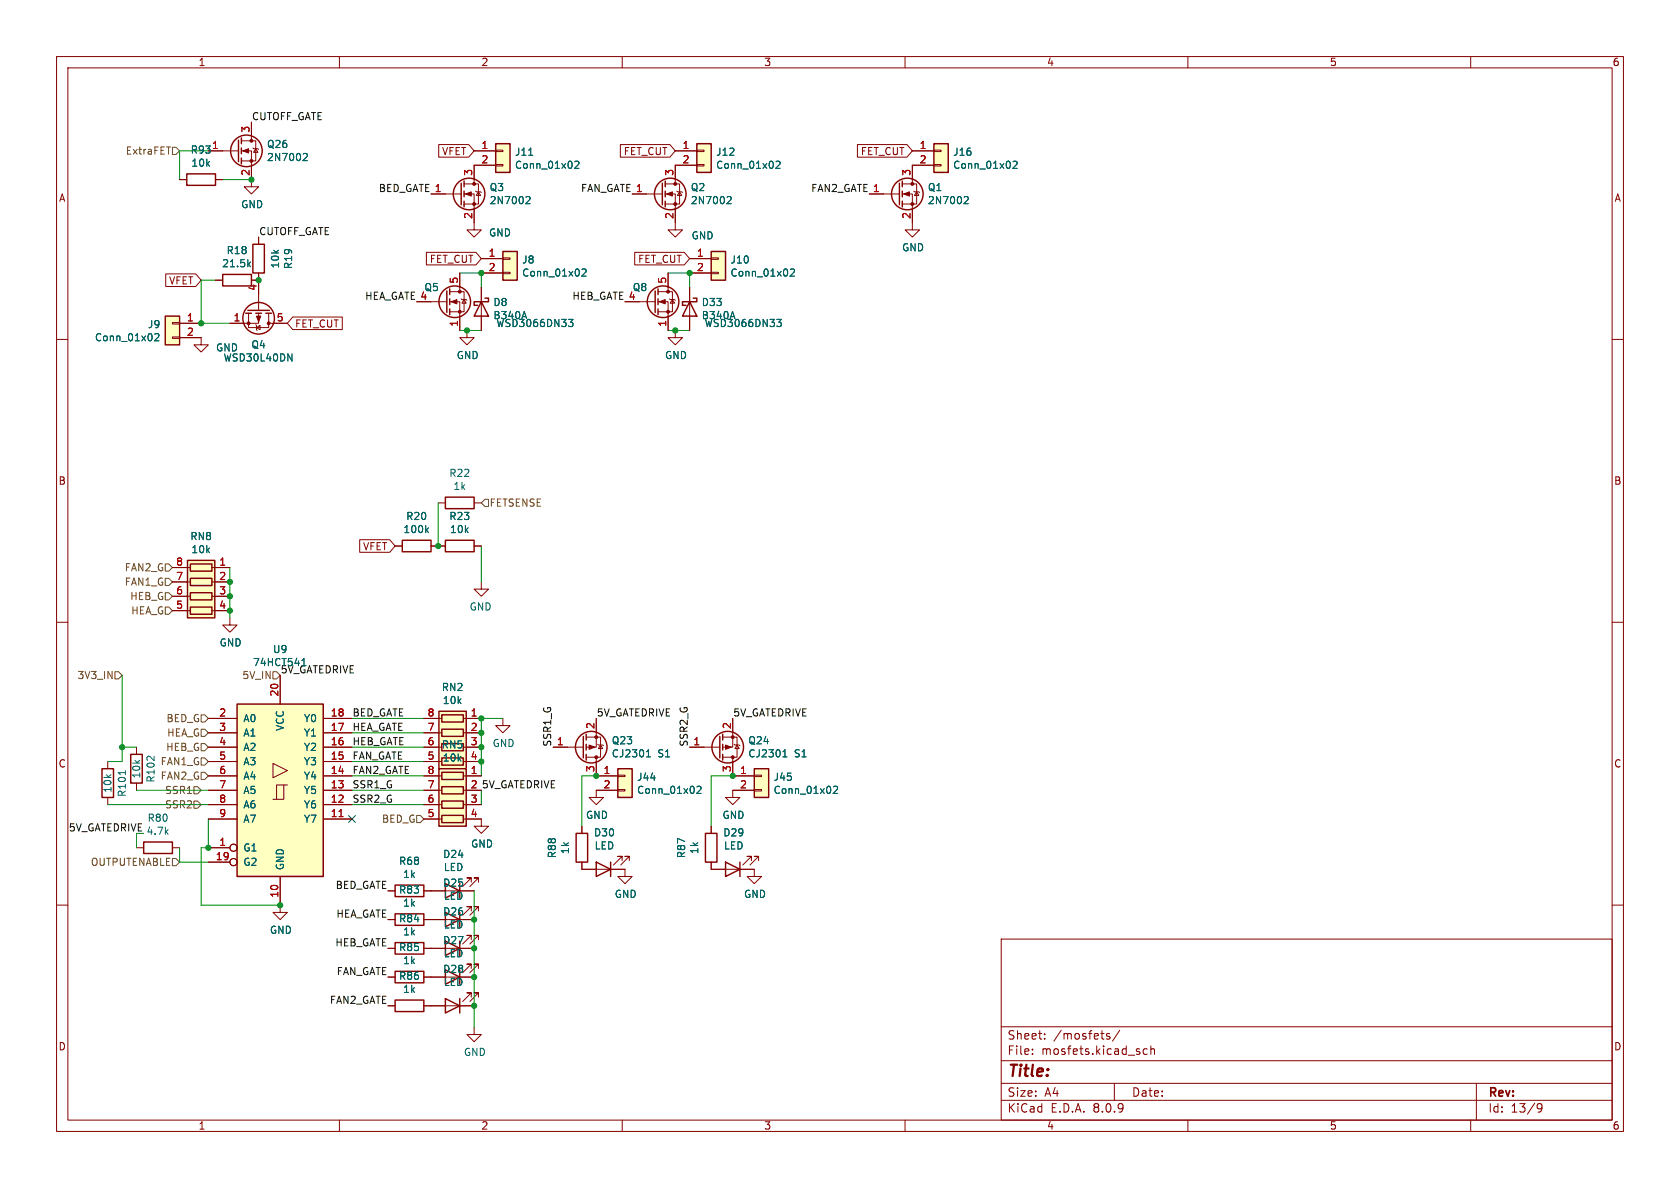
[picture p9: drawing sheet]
<svg xmlns="http://www.w3.org/2000/svg" width="297mm" height="210mm" viewBox="0 0 297 210" stroke-linecap="round" stroke-linejoin="round" font-family="sans-serif">
<g fill="none" stroke="#840000" stroke-width=".18">
<path d="M10 10h277v190h-277zM12 12h273v186h-273zM60 10v2M110 10v2M160 10v2M210 10v2M260 10v2M10 60h2M285 60h2M10 110h2M285 110h2M10 160h2"/>
<path d="M177 166h108v32h-108zM285 160h2M60 198v2M110 198v2M160 198v2M177 194.5h108M177 191.5h108M177 187.5h108M177 181.5h108M182.5 186.3v.1M182.5 185.5v.1M184.7 183.6v.1"/>
<path d="M184.7 182.8v.1M196.2 182.8l-.4-.1-.2 .2 .1 .2 .5 .2v.3h-.6M197 191.5v3M198 182.1l-1.3 2M202.8 185.5l-.4-.1-.3 .3v.4l.1 .2h.6M203.5 185.5l.2-.1 .3 .1 .1 .9M203.5 184.9v1.5M210 198v2M260 198v2M261 191.5v6.5M271.7 195.4l.3-.3 .5 .1a.99 .99 0 0 1-.3 1.4h-.3M271.7 195.7l.3 .3h.3l.3-.3"/>
</g>
<path d="M125.7 44.5h2.6v5h-2.6z" fill="#ffffc2"/>
<path d="M121.9 45.7h3.8M121.9 48.3h3.8M125.7 48.1h1.3v.3h-1.3zM125.7 45.6h1.3v.2h-1.3z" fill="none" stroke="#840000" stroke-width=".18"/>
<path d="M125.7 44.5h2.6v5h-2.6z" fill="none" stroke="#840000" stroke-width=".25"/>
<path d="M139.7 47.7l.5-.2 .3 .4-.8 .9h.8" fill="none" stroke="#006464" stroke-width=".18"/>
<path d="M109.2 135.9h2.6v5.1h-2.6z" fill="#ffffc2"/>
<g fill="none" stroke="#840000" stroke-width=".18">
<path d="M97.8 132.1h5.3M103.6 130.3h2.6v3.6h-2.6M105.4 127v5.1h-1.8M105.4 133.9v3.3h3.8M105.4 139.7h3.8M105.7 131.6l.1 .1h.8l.1 .1M106.2 131.7l.4 .6h-.8zM109.2 139.6h1.3v.2h-1.3zM109.2 137h1.3v.3h-1.3zM85.1 144.8v1.3h1.3l-1.3 1.2-1.3-1.2h1.3M102.9 153.7h7.6v1.2h1.3l-1.3 1.3-1.3-1.3h1.3M110 152.1v-.7h-.8h.8l-1.5 1.5"/>
<path d="M111.3 152.1v-.7h-.8h.8l-1.6 1.5"/>
</g>
<g fill="none" stroke="#840000" stroke-width=".25">
<path d="M103.1 130.2v3.8M103.6 129.8v1M103.6 131.6v1M103.6 133.4v1M109.2 135.9h2.6v5.1h-2.6zM105.4 152.4l2.5 1.3-2.5 1.2zM107.9 152.4v2.5"/>
<circle cx="104.5" cy="132.1" r="2.79"/>
</g>
<path d="M114.3 133.8h.7M114.4 132.8l.2-.3v1.3M123.2 139.1l.5-.1 .2 .3-.7 1h.7" fill="none" stroke="#006464" stroke-width=".18"/>
<g fill="#840000" stroke="#840000" stroke-width=".18">
<path d="M104.1 131.7l1.1 .4-1.1 .4z"/>
<circle cx="105.4" cy="130.3" r=".25"/>
<circle cx="105.4" cy="133.9" r=".25"/>
</g>
<path d="M88.9 44.5h2.5v5h-2.5z" fill="#ffffc2"/>
<path d="M85.1 45.7h3.8M85.1 48.3h3.8M88.9 48.1h1.3v.3h-1.3zM88.9 45.6h1.3v.2h-1.3z" fill="none" stroke="#840000" stroke-width=".18"/>
<path d="M88.9 44.5h2.5v5h-2.5z" fill="none" stroke="#840000" stroke-width=".25"/>
<path d="M102.9 47.7l.5-.2 .2 .4-.8 .9h.8" fill="none" stroke="#006464" stroke-width=".18"/>
<path d="M87.6 25.4h2.6v5.1h-2.6z" fill="#ffffc2"/>
<path d="M83.8 26.7h3.8M83.8 29.2h3.8M87.6 29.1h1.3v.2h-1.3zM87.6 26.5h1.3v.3h-1.3zM69.8 96.5h1.3M76.2 96.5h2.5M77.5 88.9h1.2M83.8 88.9h1.3M83.8 96.5h1.3M85.1 102.9v1.2h-1.3l1.3 1.3 1.3-1.3h-1.3M105.4 139.7v1.3h1.3l-1.3 1.2-1.3-1.2h1.3" fill="none" stroke="#840000" stroke-width=".18"/>
<path d="M87.6 25.4h2.6v5.1h-2.6zM71.1 95.5h5.1v2h-5.1zM78.7 87.9h5.1v2h-5.1zM78.7 95.5h5.1v2h-5.1z" fill="none" stroke="#840000" stroke-width=".25"/>
<path d="M93.5 27.5h.7M101.6 28.6l.5-.1 .3 .4-.8 .9h.8M75.4 93.7l.3 .5M75.7 93.3l-.4 .5" fill="none" stroke="#006464" stroke-width=".18"/>
<path d="M123.2 25.4h2.5v5.1h-2.5z" fill="#ffffc2"/>
<path d="M119.4 26.7h3.8M119.4 29.2h3.8M123.2 29.1h1.3v.2h-1.3zM123.2 26.5h1.3v.3h-1.3zM153.7 34.3h5.3M159.5 34.3h1.8v6.3h1.3l-1.3 1.3-1.3-1.3h1.3M159.5 32.5h2.6v3.6h-2.6M161.3 29.2v3.3M161.5 33.8l.2 .1h.7l.2 .1M162.1 33.9l.3 .6h-.7z" fill="none" stroke="#840000" stroke-width=".18"/>
<g fill="none" stroke="#840000" stroke-width=".25">
<path d="M123.2 25.4h2.5v5.1h-2.5zM159 32.4v3.8M159.5 32v1M159.5 33.8v1M159.5 35.6v1"/>
<circle cx="160.4" cy="34.3" r="2.79"/>
</g>
<path d="M137.2 28.6l.5-.1 .2 .4-.8 .9h.8M170.6 34.7l.5 .1 .1 .3-.8 .9h.8" fill="none" stroke="#006464" stroke-width=".18"/>
<g fill="#840000" stroke="#840000" stroke-width=".18">
<path d="M159.8 34.3l1-.4v.8z"/>
<circle cx="161.3" cy="36.1" r=".25"/>
<circle cx="161.3" cy="32.5" r=".25"/>
</g>
<path d="M165.1 25.4h2.5v5.1h-2.5z" fill="#ffffc2"/>
<g fill="none" stroke="#840000" stroke-width=".18">
<path d="M76.2 34.3h5.3M82 34.3h1.8v6.3h1.3l-1.3 1.3-1.3-1.3h1.3M82 32.5h2.6v3.6h-2.6M83.8 29.2v3.3M84.1 33.8l.1 .1h.8l.1 .1M84.6 33.9l.4 .6h-.8zM111.8 34.3h5.3M117.6 34.3h1.8v6.3h1.2l-1.2 1.3-1.3-1.3h1.3M117.6 32.5h2.5v3.6h-2.5M119.4 29.2v3.3M119.6 33.8l.2 .1h.7l.1 .1M120.1 33.9l.4 .6h-.7z"/>
<path d="M161.3 26.7h3.8M161.3 29.2h3.8M165.1 29.1h1.3v.2h-1.3zM165.1 26.5h1.3v.3h-1.3zM110.5 53.3h5.3M116.3 53.3h1.8v5.1M116.3 51.6h2.6v3.5h-2.6M118.1 48.3v3.3M118.4 52.8l.1 .2h.8l.1 .1M118.9 53l.4 .6h-.8zM119.4 58.4v1.3h1.2l-1.2 1.3-1.3-1.3h1.3M121.9 50.8v7.6"/>
</g>
<g fill="none" stroke="#840000" stroke-width=".25">
<path d="M81.5 32.4v3.8M82 32v1M82 33.8v1M82 35.6v1M117.1 32.4v3.8M117.6 32v1M117.6 33.8v1M117.6 35.6v1M165.1 25.4h2.5v5.1h-2.5zM115.8 51.4v3.8M116.3 51.1v1M116.3 52.8v1"/>
<path d="M116.3 54.6v1M121.9 53.3l1.3 2.6h-2.6zM122.6 52.7h.6v.6h-2.6v.7h.7"/>
<circle cx="82.9" cy="34.3" r="2.79"/>
<circle cx="118.5" cy="34.3" r="2.79"/>
<circle cx="117.2" cy="53.3" r="2.79"/>
</g>
<path d="M93.2 34.7l.4 .1 .1 .3-.8 .9h.8M128.7 34.7l.4 .1 .2 .3-.8 .9h.8M179.1 28.6l.5-.1 .2 .4-.8 .9h.8M129.5 55.1l.4 1.2M137.3 56.5h.8l-.4 .4 .4 .2v.4l-.2 .2h-.4" fill="none" stroke="#006464" stroke-width=".18"/>
<g fill="#840000" stroke="#840000" stroke-width=".18">
<path d="M82.3 34.3l1-.4v.8z"/>
<path d="M116.6 53.3l1-.3v.7z"/>
<path d="M117.9 34.3l1-.4v.8z"/>
<circle cx="83.8" cy="36.1" r=".25"/>
<circle cx="83.8" cy="32.5" r=".25"/>
<circle cx="118.1" cy="55.1" r=".25"/>
<circle cx="118.1" cy="51.6" r=".25"/>
<circle cx="119.4" cy="36.1" r=".25"/>
<circle cx="119.4" cy="32.5" r=".25"/>
</g>
<path d="M41.9 124.5h15.2v30.4h-15.2z" fill="#ffffc2"/>
<g fill="none" stroke="#840000" stroke-width=".18">
<path d="M31.7 31.8h1.3M38.1 31.8h1.3M49.5 119.4v5.1M36.8 139.7h5.1M36.8 137.2h5.1M36.8 134.6h5.1M36.8 132.1h5.1M36.8 129.5h5.1M36.8 127h5.1M48.3 135l2.5 1.2-2.5 1.3zM50.2 138.8h-1.3v2.5M50.8 138.8h-.6v2.5h-1.9"/>
<path d="M57.1 139.7h5.1M57.1 137.2h5.1M57.1 134.6h5.1M57.1 132.1h5.1M57.1 129.5h5.1M57.1 127h5.1M36.8 149.9h3.8M36.8 144.8h5.1M36.8 142.2h5.1M36.8 152.4h3.8M49.5 154.9v5.1M57.1 144.8h5.1"/>
<path d="M57.1 142.2h5.1"/>
<circle cx="41.3" cy="149.9" r=".63"/>
<circle cx="41.3" cy="152.4" r=".63"/>
</g>
<path d="M33 30.7h5.1v2.1h-5.1zM41.9 124.5h15.2v30.4h-15.2z" fill="none" stroke="#840000" stroke-width=".25"/>
<path d="M59.9 144.4h.8" fill="none" stroke="#a90000" stroke-width=".18"/>
<path d="M53.4 116.8l.3-.4v1.3" fill="none" stroke="#006464" stroke-width=".18"/>
<path d="M33.1 99.1h4.9v10.1h-4.9z" fill="#ffffc2"/>
<g fill="none" stroke="#840000" stroke-width=".25">
<path d="M42.2 24.8v3.8M42.7 24.4v1M42.7 26.2v1M42.7 27.9v1.1M33.1 99.1h4.9v10.1h-4.9zM33.7 99.7h3.8v1.3h-3.8zM33.7 102.2h3.8v1.3h-3.8zM33.7 104.8h3.8v1.2h-3.8zM33.7 107.3h3.8v1.3h-3.8z"/>
<circle cx="43.6" cy="26.7" r="2.79"/>
</g>
<g fill="none" stroke="#840000" stroke-width=".18">
<path d="M36.8 26.7h5.4M42.7 26.7h1.7v6.3h1.3l-1.3 1.3-1.2-1.3h1.2M42.7 24.9h2.5v3.5h-2.5M44.4 21.6v3.3M44.7 26.2l.1 .1h.8l.1 .1M45.2 26.3l.4 .6h-.8zM30.5 100.3h3.2M30.5 102.9h3.2M30.5 105.4h3.2M30.5 108h3.2M37.5 100.3h3.1M37.5 102.9h3.1"/>
<path d="M37.5 105.4h3.1M37.5 108h3.1"/>
</g>
<g fill="#840000" stroke="#840000" stroke-width=".18">
<path d="M42.9 26.7l1-.4v.8z"/>
<circle cx="44.4" cy="28.4" r=".25"/>
<circle cx="44.4" cy="24.9" r=".25"/>
</g>
<path d="M53.8 27.1l.4 .1 .1 .3-.7 .9h.7" fill="none" stroke="#006464" stroke-width=".18"/>
<path d="M29.2 55.9h2.5v5.1h-2.5z" fill="#ffffc2"/>
<g fill="none" stroke="#840000" stroke-width=".18">
<path d="M30.5 59.6h1.2v.2h-1.2zM30.5 57h1.2v.3h-1.2zM31.7 59.7h3.9v1.3h1.2l-1.2 1.2-1.3-1.2h1.3M31.7 57.2h3.9M38.1 49.5h1.3M43.9 55.4v2.5h3.6v-2.5M44.4 49.5h1.3M45.2 57.4l.1 .1v.8l.2 .1M45.3 57.9l.7-.4v.8zM45.7 55.4v1.8h-5.1M45.7 41.9v1.3M45.7 48.3v6.6"/>
<path d="M47.5 57.2h3.3M40.6 109.2v1.3h1.3l-1.3 1.3-1.2-1.3h1.2M19 134.6v1.3M24.1 132.1v1.3M24.1 138.4v1.3M88.9 127v1.3h1.3l-1.3 1.2-1.3-1.2h1.3M129.5 139.7v1.3h1.3l-1.3 1.2-1.2-1.2h1.2M19 141v1.2M24.1 149.9h1.3M30.5 149.9h1.2M102.9 146.1v1.2M102.9 152.4v1.3"/>
<path d="M125.7 152.4v1.3h7.6v1.2h1.3l-1.3 1.3-1.2-1.3h1.2M125.7 146.1v1.2M132.8 152.1v-.7h-.7h.7l-1.5 1.5M134.1 152.1v-.7h-.8h.8l-1.5 1.5"/>
</g>
<g fill="none" stroke="#840000" stroke-width=".25">
<path d="M29.2 55.9h2.5v5.1h-2.5zM39.4 48.5h5v2h-5zM43.4 55.4h1M43.8 54.9h3.8M44.7 43.2h2v5.1h-2zM45.2 55.4h1M47 55.4h1M18 135.9h2.1v5.1h-2.1zM23.1 133.4h2v5h-2zM25.4 148.8h5.1v2.1h-5.1zM101.9 147.3h2v5.1h-2zM124.7 147.3h2v5.1h-2z"/>
<path d="M128.3 152.4l2.5 1.3-2.5 1.2zM130.8 152.4v2.5"/>
<circle cx="45.7" cy="56.3" r="2.79"/>
</g>
<path d="M27.4 59.1l.5-.1 .2 .3-.8 .9h.8M43.9 46.7l.4 .5M44.3 46.3l-.5 .5M50.9 62.6l.7 1.2v-1.2M22.2 136.2v.7" fill="none" stroke="#006464" stroke-width=".18"/>
<g fill="#840000" stroke="#840000" stroke-width=".18">
<path d="M45.3 55.9h.8l-.4 1z"/>
<circle cx="43.9" cy="57.1" r=".25"/>
<circle cx="47.5" cy="57.1" r=".25"/>
</g>
<path d="M133.3 135.9h2.6v5.1h-2.6z" fill="#ffffc2"/>
<g fill="none" stroke="#840000" stroke-width=".18">
<path d="M73.7 53.3h5.3M79.5 53.3h1.8v5.1M79.5 51.6h2.5v3.5h-2.5M81.3 48.3v3.3M81.5 52.8l.2 .2h.7l.1 .1M82 53l.4 .6h-.7zM121.9 132.1h5.4M127.8 130.3h2.5v3.6h-2.5M129.5 127v5.1h-1.7M129.5 133.9v3.3h3.8M129.5 139.7h3.8M129.8 131.6l.1 .1h.8l.1 .1"/>
<path d="M130.3 131.7l.4 .6h-.8zM133.3 139.6h1.3v.2h-1.3zM133.3 137h1.3v.3h-1.3zM68.6 157.5h1.2M74.9 157.5h3.8M81.3 157.5h2.5M83.3 156v-.8h-.8h.8l-1.5 1.5M84.6 156v-.8h-.8h.8l-1.5 1.5M49.5 160v1.3h1.3l-1.3 1.3-1.2-1.3h1.2M68.6 172.7h1.2M68.6 162.6h1.2M68.6 167.6h1.2"/>
<path d="M68.6 177.8h1.2M74.9 172.7h3.8M74.9 162.6h3.8M74.9 167.6h3.8M74.9 177.8h8.9M81.3 172.7h2.5M81.3 162.6h2.5M81.3 167.6h2.5M83.3 171.2v-.8h-.8h.8l-1.5 1.6M83.3 161v-.7h-.8h.8l-1.5 1.5M83.3 166.1v-.7h-.8h.8l-1.5 1.5M83.3 176.3v-.8h-.8h.8l-1.5 1.5"/>
<path d="M84.6 171.2v-.8h-.8h.8l-1.5 1.6M84.6 161v-.7h-.8h.8l-1.5 1.5M84.6 166.1v-.7h-.8h.8l-1.5 1.5M84.6 176.3v-.8h-.8h.8l-1.5 1.5M83.8 181.6v1.3h1.3l-1.3 1.3-1.3-1.3h1.3"/>
</g>
<g fill="none" stroke="#840000" stroke-width=".25">
<path d="M79 51.4v3.8M79.5 51.1v1M79.5 52.8v1M79.5 54.6v1M127.3 130.2v3.8M127.8 129.8v1M127.8 131.6v1M127.8 133.4v1M133.3 135.9h2.6v5.1h-2.6zM69.8 156.5h5.1v2h-5.1zM78.7 156.2l2.6 1.3-2.6 1.3zM81.3 156.2v2.6"/>
<path d="M69.8 161.5h5.1v2.1h-5.1zM69.8 166.6h5.1v2.1h-5.1zM69.8 171.7h5.1v2h-5.1zM69.8 176.8h5.1v2h-5.1zM78.7 171.5l2.6 1.2-2.6 1.3zM78.7 161.3l2.6 1.3-2.6 1.2zM78.7 166.4l2.6 1.2-2.6 1.3zM78.7 176.5l2.6 1.3-2.6 1.3zM81.3 161.3v2.5M81.3 166.4v2.5M81.3 171.5v2.5M81.3 176.5v2.6"/>
<circle cx="80.4" cy="53.3" r="2.79"/>
<circle cx="128.7" cy="132.1" r="2.79"/>
</g>
<path d="M100.5 56.5h.8l-.4 .4 .3 .2 .1 .4-.3 .2h-.3M138.4 133.8h.7M138.5 132.8l.3-.3v1.3M147.3 139.1l.5-.1 .3 .3-.8 1h.8" fill="none" stroke="#006464" stroke-width=".18"/>
<g fill="#840000" stroke="#840000" stroke-width=".18">
<path d="M128.3 131.7l1 .4-1 .4z"/>
<path d="M79.8 53.3l1-.3v.7z"/>
<circle cx="129.5" cy="130.3" r=".25"/>
<circle cx="129.5" cy="133.9" r=".25"/>
<circle cx="81.3" cy="55.1" r=".25"/>
<circle cx="81.3" cy="51.6" r=".25"/>
</g>
<path d="M77.6 125.7h4.8v10.2h-4.8z" fill="#ffffc2"/>
<path d="M77.6 125.7h4.8v10.2h-4.8zM78.1 126.4h3.8v1.2h-3.8zM78.1 128.9h3.8v1.3h-3.8zM78.1 131.4h3.8v1.3h-3.8zM78.1 134h3.8v1.3h-3.8z" fill="none" stroke="#840000" stroke-width=".25"/>
<path d="M82.5 58.4v1.3h1.3l-1.3 1.3-1.2-1.3h1.2M74.9 127h3.2M74.9 129.5h3.2M74.9 132.1h3.2M74.9 134.6h3.2M81.9 127h3.2M81.9 129.5h3.2M81.9 132.1h3.2M81.9 134.6h3.2" fill="none" stroke="#840000" stroke-width=".18"/>
<path d="M77.6 135.9h4.8v10.2h-4.8z" fill="#ffffc2"/>
<path d="M85.1 53.3l1.3 2.6h-2.6zM85.7 52.7h.7v.6h-2.6v.7h.7M77.6 135.9h4.8v10.2h-4.8zM78.1 136.5h3.8v1.3h-3.8zM78.1 139.1h3.8v1.2h-3.8zM78.1 141.6h3.8v1.3h-3.8zM78.1 144.1h3.8v1.3h-3.8z" fill="none" stroke="#840000" stroke-width=".25"/>
<g fill="none" stroke="#840000" stroke-width=".18">
<path d="M31.7 31.8h1.3M36.8 26.7h2.6M38.1 31.8h1.3M44.4 21.6v2.5M44.4 29.2v2.6M76.2 34.3h2.5M77.6 25.6h5.3l.9 1.1-.9 1.1h-5.3zM83.8 36.8v2.6M83.8 26.7h3.8M87.6 29.2h-3.8v2.6M109.7 25.6h8.7l1 1.1-1 1.1h-8.7zM111.8 34.3h2.5"/>
<path d="M119.4 36.8v2.6M119.4 26.7h3.8M123.2 29.2h-3.8v2.6M151.6 25.6h8.7l1 1.1-1 1.1h-8.7zM153.7 34.3h2.5M161.3 26.7h3.8M161.3 36.8v2.6M165.1 29.2h-3.8v2.6M29.3 48.4h5.3l1 1.1-1 1.1h-5.3zM31.7 57.2h3.9M31.7 59.7h3.9M38.1 49.5h1.3"/>
<path d="M40.6 57.2h2.6M44.4 49.5h1.3M45.7 41.9v1.3M45.7 48.3v3.8M48.3 57.2h2.5M51.8 56h8.7v2.3h-8.7l-1-1.1zM73.7 53.3h2.5M75.4 44.6h8.7l1 1.1-1 1.1h-8.7zM81.3 48.3v2.5M81.3 55.9v2.5M85.1 50.8v7.6M85.1 45.7h3.8"/>
<path d="M85.1 48.3h3.8M110.5 53.3h2.5M112.2 44.6h8.8l.9 1.1-.9 1.1h-8.8zM118.1 48.3v2.5M118.1 55.9v2.5M121.9 50.8v2.5M121.9 55.9v2.5M121.9 45.7h3.8M121.9 48.3h3.8M63.6 95.4h5.3l.9 1.1-.9 1.1h-5.3zM69.8 96.5h1.3M76.2 96.5h2.5"/>
<path d="M83.8 96.5h1.3M30.5 100.3h2.5M30.5 102.9h2.5M30.5 105.4h2.5M30.5 108h2.5M38.1 100.3h2.5M38.1 102.9h2.5M38.1 105.4h2.5M38.1 108h2.5M49.5 119.4v5.1M36.8 137.2h5.1M36.8 139.7h5.1"/>
<path d="M36.8 127h5.1M36.8 129.5h5.1M36.8 132.1h5.1M36.8 134.6h5.1M57.1 137.2h5.1M57.1 139.7h5.1M57.1 127h5.1M57.1 129.5h5.1M57.1 132.1h5.1M57.1 134.6h5.1M74.9 137.2h3.2M74.9 139.7h3.2"/>
<path d="M74.9 127h2.6M74.9 129.5h2.6M74.9 132.1h2.6M74.9 134.6h2.6M81.9 137.2h3.2M81.9 139.7h3.2M82.5 127h2.6M82.5 129.5h2.6M82.5 132.1h2.6M82.5 134.6h2.6M97.8 132.1h2.5M105.4 134.6v2.6h3.8"/>
<path d="M105.4 139.7h3.8M105.4 127v2.5M121.9 132.1h2.6M129.5 134.6v2.6h3.8M129.5 139.7h3.8M129.5 127v2.5M36.8 142.2h5.1M36.8 144.8h5.1M36.8 149.9h3.8M36.8 152.4h3.8M49.5 154.9v5.1M57.1 142.2h5.1"/>
<path d="M57.1 144.8h5.1M68.6 157.5h1.2M74.9 142.2h3.2M74.9 144.8h3.2M74.9 157.5h3.8M81.3 157.5h2.5M81.9 142.2h3.2M81.9 144.8h3.2M102.9 152.4v1.3h2.5M102.9 146.1v1.2M107.9 153.7h2.6M125.7 152.4v1.3h2.6"/>
<path d="M125.7 146.1v1.2M130.8 153.7h2.5M68.6 162.6h1.2M68.6 167.6h1.2M68.6 172.7h1.2M68.6 177.8h1.2M74.9 162.6h3.8M74.9 167.6h3.8M74.9 172.7h3.8M74.9 177.8h3.8M81.3 162.6h2.5M81.3 167.6h2.5"/>
<path d="M81.3 172.7h2.5M81.3 177.8h2.5"/>
<circle cx="41.3" cy="149.9" r=".63"/>
<circle cx="41.3" cy="152.4" r=".63"/>
</g>
<g fill="none" stroke="#006464" stroke-width=".18">
<path d="M53.8 27.1l.4 .1 .1 .3-.7 .9h.7M93.2 34.7l.4 .1 .1 .3-.8 .9h.8M93.5 27.5h.7M101.6 28.6l.5-.1 .3 .4-.8 .9h.8M128.7 34.7l.4 .1 .2 .3-.8 .9h.8M137.2 28.6l.5-.1 .2 .4-.8 .9h.8M170.6 34.7l.5 .1 .1 .3-.8 .9h.8M179.1 28.6l.5-.1 .2 .4-.8 .9h.8M27.4 59.1l.5-.1 .2 .3-.8 .9h.8M43.9 46.7l.4 .5M44.3 46.3l-.5 .5M92.7 55.1l.4 1.2"/>
<path d="M100.5 56.5h.8l-.4 .4 .3 .2 .1 .4-.3 .2h-.3M102.9 47.7l.5-.2 .2 .4-.8 .9h.8M129.5 55.1l.4 1.2M137.3 56.5h.8l-.4 .4 .4 .2v.4l-.2 .2h-.4M139.7 47.7l.5-.2 .3 .4-.8 .9h.8M50.9 62.6l.7 1.2v-1.2M75.4 93.7l.3 .5M75.7 93.3l-.4 .5M53.4 116.8l.3-.4v1.3M114.3 133.8h.7M114.4 132.8l.2-.3v1.3M123.2 139.1l.5-.1 .2 .3-.7 1h.7"/>
<path d="M138.4 133.8h.7M138.5 132.8l.3-.3v1.3M147.3 139.1l.5-.1 .3 .3-.8 1h.8"/>
</g>
<g fill="none" stroke="#725600" stroke-width=".18">
<path d="M30.5 26h.6l.6 .7-.6 .6h-.6zM29.2 99.7h.6l.7 .6-.7 .7h-.6zM85.7 88.3h.7v1.2h-.7l-.6-.6zM20.3 118.7h.7l.6 .7-.6 .6h-.7zM29.2 107.3h.6l.7 .7-.7 .6h-.6zM29.2 102.2h.6l.7 .7-.7 .6h-.6zM29.2 104.8h.6l.7 .6-.7 .6h-.6zM48.3 118.7h.6l.6 .7-.6 .6h-.6zM34.3 139.1h.6l.7 .6-.7 .6h-.6zM35.6 134h.6l.6 .6-.6 .7h-.6zM35.6 128.9h.6l.6 .6-.6 .7h-.6zM35.6 131.4h.6l.6 .7-.6 .6h-.6z"/>
<path d="M35.6 136.5h.6l.6 .7-.6 .6h-.6zM35.6 126.4h.6l.6 .6-.6 .6h-.6zM30.5 151.8h.6l.6 .6-.6 .6h-.6zM34.3 141.6h.6l.7 .6-.7 .7h-.6zM73.7 144.1h.6l.6 .7-.6 .6h-.6z"/>
</g>
<g fill="none" stroke="#009600" stroke-width=".18">
<path d="M36.8 26.7h-5.1v5.1M39.4 31.8h5M38.1 49.5h-2.5v7.7h5M81.3 48.3h3.8v2.5M81.3 58.4h3.8M118.1 48.3h3.8v2.5M118.1 58.4h3.8M77.5 88.9v7.6M85.1 96.5v6.4M21.6 119.4v15.2h-2.6M40.6 100.3v8.9M21.6 132.1h2.5"/>
<path d="M24.1 139.7h12.7M62.2 134.6h12.7M62.2 127h12.7M62.2 129.5h12.7M62.2 137.2h12.7M62.2 132.1h12.7M62.2 139.7h12.7M85.1 139.7v2.5M88.9 127h-3.8v10.2M105.4 137.2h-2.5v8.9M129.5 137.2h-3.8v8.9M19 142.2h17.8"/>
<path d="M24.1 147.3v2.6M31.7 149.9v2.5h5.1M36.8 144.8v5.1h-1.2v10.1h13.9M62.2 142.2h12.7M83.8 157.5v24.1"/>
</g>
<path d="M61.6 144.2l1.2 1.2M62.8 144.2l-1.2 1.2" fill="none" stroke="#000084" stroke-width=".18"/>
<path d="M59.9 144.4h.8" fill="none" stroke="#a90000" stroke-width=".18"/>
<g fill="#009600" stroke="#009600" stroke-width=".18">
<circle cx="119.4" cy="58.4" r=".46"/>
<circle cx="82.5" cy="58.4" r=".46"/>
<circle cx="121.9" cy="48.3" r=".46"/>
<circle cx="77.5" cy="96.5" r=".46"/>
<circle cx="85.1" cy="48.3" r=".46"/>
<circle cx="85.1" cy="134.6" r=".46"/>
<circle cx="85.1" cy="132.1" r=".46"/>
<circle cx="83.8" cy="167.6" r=".46"/>
<circle cx="83.8" cy="162.6" r=".46"/>
<circle cx="105.4" cy="137.2" r=".46"/>
<circle cx="83.8" cy="172.7" r=".46"/>
<circle cx="83.8" cy="177.8" r=".46"/>
<circle cx="129.5" cy="137.2" r=".46"/>
<circle cx="85.1" cy="127" r=".46"/>
<circle cx="85.1" cy="129.5" r=".46"/>
<circle cx="49.5" cy="160" r=".46"/>
<circle cx="36.8" cy="149.9" r=".46"/>
<circle cx="21.6" cy="132.1" r=".46"/>
<circle cx="35.6" cy="57.2" r=".46"/>
<circle cx="45.7" cy="49.5" r=".46"/>
<circle cx="40.6" cy="102.9" r=".46"/>
<circle cx="44.4" cy="31.8" r=".46"/>
<circle cx="40.6" cy="105.4" r=".46"/>
<circle cx="40.6" cy="108" r=".46"/>
</g>
<text font-size="2.8" fill="#840000" x="178" y="190.9">Title:</text>
<g font-size="2.1" fill="#840000">
<text x="178" y="184">Sheet:</text>
<text x="186.2" y="184">/mosfets/</text>
<text x="178" y="186.7">File:</text>
<text x="184.1" y="186.7">mosfets.kicad_sch</text>
<text x="178" y="196.9">KiCad</text>
<text x="178" y="194.1">Size:</text>
<text x="184.7" y="194.1">A4</text>
<text x="185.7" y="196.9">E.D.A.</text>
<text x="193.3" y="196.9">8.0.9</text>
<text x="200" y="194.1">Date:</text>
<text x="263" y="194.3">Rev:</text>
<text x="263" y="196.9">Id:</text>
<text x="267.1" y="196.9">13/9</text>
</g>
<g font-size="1.8" fill="#840000">
<text x="35" y="11.9">1</text>
<text x="85" y="11.9">2</text>
<text x="135" y="11.9">3</text>
<text x="185" y="11.9">4</text>
<text x="235" y="11.9">5</text>
<text x="285" y="11.9">6</text>
<text x="78.1" y="27.6">VFET</text>
<text x="110.2" y="27.6">FET_CUT</text>
<text x="152.1" y="27.6">FET_CUT</text>
<text x="10.3" y="35.9">A</text>
<text x="285.3" y="35.9">A</text>
<text x="75.9" y="46.7">FET_CUT</text>
<text x="112.7" y="46.7">FET_CUT</text>
<text x="29.8" y="50.5">VFET</text>
<text x="52.1" y="58.1">FET_CUT</text>
<text x="10.3" y="85.9">B</text>
<text x="285.3" y="85.9">B</text>
<text x="64.1" y="97.5">VFET</text>
<text x="10.3" y="135.9">C</text>
<text x="285.3" y="135.9">C</text>
<text x="10.3" y="185.9">D</text>
<text x="285.3" y="185.9">D</text>
<text x="35" y="199.9">1</text>
<text x="85" y="199.9">2</text>
<text x="135" y="199.9">3</text>
<text x="185" y="199.9">4</text>
<text x="235" y="199.9">5</text>
<text x="285" y="199.9">6</text>
</g>
<g font-size="1.8" fill="#a90000">
<text x="44.2" y="23.6" transform="rotate(-90 44.2 23.6)">3</text>
<text x="85" y="26.4">1</text>
<text x="85" y="29">2</text>
<text x="120.6" y="26.4">1</text>
<text x="120.6" y="29">2</text>
<text x="162.5" y="26.4">1</text>
<text x="162.5" y="29">2</text>
<text x="44.2" y="31.2" transform="rotate(-90 44.2 31.2)">2</text>
<text x="76.8" y="34">1</text>
<text x="83.6" y="31.2" transform="rotate(-90 83.6 31.2)">3</text>
<text x="112.3" y="34">1</text>
<text x="119.1" y="31.2" transform="rotate(-90 119.1 31.2)">3</text>
<text x="154.2" y="34">1</text>
<text x="161" y="31.2" transform="rotate(-90 161 31.2)">3</text>
<text x="83.6" y="38.8" transform="rotate(-90 83.6 38.8)">2</text>
<text x="119.1" y="38.8" transform="rotate(-90 119.1 38.8)">2</text>
<text x="161" y="38.8" transform="rotate(-90 161 38.8)">2</text>
<text x="86.3" y="45.5">1</text>
<text x="123.1" y="45.5">1</text>
<text x="45.5" y="51.5" transform="rotate(-90 45.5 51.5)">4</text>
<text x="74.2" y="53.1">4</text>
<text x="81" y="50.2" transform="rotate(-90 81 50.2)">5</text>
<text x="86.3" y="48">2</text>
<text x="111.1" y="53.1">4</text>
<text x="117.9" y="50.2" transform="rotate(-90 117.9 50.2)">5</text>
<text x="123.1" y="48">2</text>
<text x="32.9" y="56.9">1</text>
<text x="32.9" y="59.4">2</text>
<text x="41.2" y="56.9">1</text>
<text x="48.8" y="56.9">5</text>
<text x="81" y="57.9" transform="rotate(-90 81 57.9)">1</text>
<text x="117.9" y="57.9" transform="rotate(-90 117.9 57.9)">1</text>
<text x="31" y="100.1">8</text>
<text x="38.7" y="100.1">1</text>
<text x="31" y="107.7">5</text>
<text x="31" y="105.2">6</text>
<text x="31" y="102.6">7</text>
<text x="38.7" y="102.6">2</text>
<text x="38.7" y="105.2">3</text>
<text x="38.7" y="107.7">4</text>
<text x="49.3" y="123.2" transform="rotate(-90 49.3 123.2)">20</text>
<text x="38.7" y="126.7">2</text>
<text x="38.7" y="129.3">3</text>
<text x="38.7" y="131.8">4</text>
<text x="58.4" y="131.8">16</text>
<text x="58.4" y="129.3">17</text>
<text x="58.4" y="126.7">18</text>
<text x="75.5" y="131.8">6</text>
<text x="75.5" y="129.3">7</text>
<text x="75.5" y="126.7">8</text>
<text x="83.1" y="126.7">1</text>
<text x="83.1" y="129.3">2</text>
<text x="83.1" y="131.8">3</text>
<text x="98.4" y="131.8">1</text>
<text x="105.2" y="129" transform="rotate(-90 105.2 129)">2</text>
<text x="122.5" y="131.8">1</text>
<text x="129.3" y="129" transform="rotate(-90 129.3 129)">2</text>
<text x="38.7" y="134.4">5</text>
<text x="38.7" y="136.9">6</text>
<text x="58.4" y="136.9">14</text>
<text x="58.4" y="134.4">15</text>
<text x="75.5" y="134.4">5</text>
<text x="75.5" y="136.9">8</text>
<text x="83.1" y="134.4">4</text>
<text x="83.1" y="136.9">1</text>
<text x="105.2" y="136.6" transform="rotate(-90 105.2 136.6)">3</text>
<text x="106.6" y="136.9">1</text>
<text x="129.3" y="136.6" transform="rotate(-90 129.3 136.6)">3</text>
<text x="130.7" y="136.9">1</text>
<text x="38.7" y="139.4">7</text>
<text x="38.7" y="142">8</text>
<text x="58.4" y="142">12</text>
<text x="58.4" y="139.4">13</text>
<text x="75.5" y="142">6</text>
<text x="75.5" y="139.4">7</text>
<text x="83.1" y="139.4">2</text>
<text x="83.1" y="142">3</text>
<text x="106.6" y="139.4">2</text>
<text x="130.7" y="139.4">2</text>
<text x="38.7" y="149.6">1</text>
<text x="38.7" y="144.5">9</text>
<text x="58.4" y="144.5">11</text>
<text x="75.5" y="144.5">5</text>
<text x="83.1" y="144.5">4</text>
<text x="38.1" y="152.1">19</text>
<text x="49.3" y="158.8" transform="rotate(-90 49.3 158.8)">10</text>
</g>
<g font-size="1.8" fill="#0f0f0f">
<text x="44.4" y="21.3">CUTOFF_GATE</text>
<text x="66.9" y="34">BED_GATE 1</text>
<text x="102.6" y="34">FAN_GATE 1</text>
<text x="143.3" y="34">FAN2_GATE 1</text>
<text x="45.7" y="41.6">CUTOFF_GATE</text>
<text x="64.4" y="53.1">HEA_GATE 4</text>
<text x="101.1" y="53.1">HEB_GATE 4</text>
<text x="62.2" y="126.7">BED_GATE</text>
<text x="62.2" y="131.8">HEB_GATE</text>
<text x="62.2" y="129.3">HEA_GATE</text>
<text x="105.4" y="126.7">5V_GATEDRIVE</text>
<text x="129.5" y="126.7">5V_GATEDRIVE</text>
<text x="62.2" y="136.9">FAN2_GATE</text>
<text x="62.2" y="134.4">FAN_GATE</text>
<text x="97.5" y="132.1" transform="rotate(-90 97.5 132.1)">SSR1_G</text>
<text x="121.7" y="132.1" transform="rotate(-90 121.7 132.1)">SSR2_G</text>
<text x="62.2" y="139.4">SSR1_G</text>
<text x="62.2" y="142">SSR2_G</text>
<text x="85.1" y="139.4">5V_GATEDRIVE</text>
<text x="59.2" y="157.2">BED_GATE</text>
<text x="59.2" y="167.4">HEB_GATE</text>
<text x="59.4" y="162.3">HEA_GATE</text>
<text x="59.4" y="172.5">FAN_GATE</text>
<text x="58.2" y="177.5">FAN2_GATE</text>
</g>
<g font-size="1.8" fill="#725600">
<text x="22.1" y="27.5">ExtraFET</text>
<text x="86.5" y="89.8">FETSENSE</text>
<text x="22" y="101.2">FAN2_G</text>
<text x="22" y="103.7">FAN1_G</text>
<text x="22.9" y="106.3">HEB_G</text>
<text x="23.1" y="108.8">HEA_G</text>
<text x="13.6" y="120.2">3V3_IN</text>
<text x="42.8" y="120.2">5V_IN</text>
<text x="29.3" y="127.9">BED_G</text>
<text x="29.4" y="130.4">HEA_G</text>
<text x="28.3" y="135.5">FAN1_G</text>
<text x="29.3" y="132.9">HEB_G</text>
<text x="28.3" y="138">FAN2_G</text>
<text x="29.1" y="143.1">SSR2</text>
<text x="29.1" y="140.6">SSR1</text>
<text x="67.4" y="145.6">BED_G</text>
<text x="16" y="153.3">OUTPUTENABLE</text>
</g>
<g font-size="1.8" fill="#006464">
<text x="33.6" y="27.4">R93</text>
<text x="33.7" y="29.7">10k</text>
<text x="37.4" y="26.4">1</text>
<text x="47.1" y="26.4">Q26</text>
<text x="47.1" y="28.7">2N7002</text>
<text x="90.9" y="27.7">J11</text>
<text x="126.5" y="27.7">J12</text>
<text x="168.4" y="27.7">J16</text>
<text x="86.5" y="34">Q3</text>
<text x="90.9" y="30">Conn_01x02</text>
<text x="122" y="34">Q2</text>
<text x="126.5" y="30">Conn_01x02</text>
<text x="163.9" y="34">Q1</text>
<text x="168.4" y="30">Conn_01x02</text>
<text x="42.5" y="37">GND</text>
<text x="86.5" y="36.3">2N7002</text>
<text x="122" y="36.3">2N7002</text>
<text x="163.9" y="36.3">2N7002</text>
<text x="39.2" y="47.4">21.5k</text>
<text x="40" y="45.1">R18</text>
<text x="49.5" y="47.5" transform="rotate(-90 49.5 47.5)">10k</text>
<text x="51.8" y="47.7" transform="rotate(-90 51.8 47.7)">R19</text>
<text x="86.4" y="42">GND</text>
<text x="92.2" y="46.8">J8</text>
<text x="122.2" y="42.5">GND</text>
<text x="129" y="46.8">J10</text>
<text x="159.4" y="44.6">GND</text>
<text x="74.9" y="51.7">Q5</text>
<text x="92.2" y="49.1">Conn_01x02</text>
<text x="111.8" y="51.7">Q8</text>
<text x="129" y="49.1">Conn_01x02</text>
<text x="26.1" y="58.2">J9</text>
<text x="87.1" y="54.3">D8</text>
<text x="87.1" y="56.6">B340A</text>
<text x="87.6" y="58">WSD3066DN33</text>
<text x="124" y="56.6">B340A</text>
<text x="124" y="54.3">D33</text>
<text x="124.5" y="58">WSD3066DN33</text>
<text x="16.7" y="60.5">Conn_01x02</text>
<text x="38.1" y="62.3">GND</text>
<text x="39.4" y="64.1">WSD30L40DN</text>
<text x="44.3" y="61.8">Q4</text>
<text x="80.6" y="63.7">GND</text>
<text x="117.5" y="63.7">GND</text>
<text x="79.3" y="84.5">R22</text>
<text x="80.1" y="86.8">1k</text>
<text x="33.6" y="95.7">RN8</text>
<text x="71.2" y="94.4">100k</text>
<text x="71.7" y="92.1">R20</text>
<text x="79.3" y="92.1">R23</text>
<text x="79.5" y="94.4">10k</text>
<text x="33.7" y="98">10k</text>
<text x="82.9" y="108.1">GND</text>
<text x="38.7" y="114.5">GND</text>
<text x="44.6" y="118">74HCT541</text>
<text x="48.2" y="115.6">U9</text>
<text x="49.5" y="119.1">5V_GATEDRIVE</text>
<text x="78" y="122.4">RN2</text>
<text x="78.2" y="124.7">10k</text>
<text x="42.9" y="127.9">A0</text>
<text x="42.9" y="130.4">A1</text>
<text x="50.4" y="129.3" transform="rotate(-90 50.4 129.3)">VCC</text>
<text x="53.6" y="130.4">Y1</text>
<text x="53.6" y="127.9">Y0</text>
<text x="108.1" y="131.8">Q23</text>
<text x="132.2" y="131.8">Q24</text>
<text x="25" y="137.7" transform="rotate(-90 25 137.7)">10k</text>
<text x="42.9" y="132.9">A2</text>
<text x="42.9" y="135.5">A3</text>
<text x="53.6" y="135.5">Y3</text>
<text x="53.6" y="132.9">Y2</text>
<text x="78" y="132.5">RN5</text>
<text x="78.2" y="134.8">10k</text>
<text x="87" y="132.3">GND</text>
<text x="108.1" y="134.1">CJ2301</text>
<text x="116.3" y="134.1">S1</text>
<text x="132.2" y="134.1">CJ2301</text>
<text x="140.4" y="134.1">S1</text>
<text x="19.9" y="140.3" transform="rotate(-90 19.9 140.3)">10k</text>
<text x="22.5" y="141" transform="rotate(-90 22.5 141)">R101</text>
<text x="27.5" y="138.4" transform="rotate(-90 27.5 138.4)">R102</text>
<text x="42.9" y="138">A4</text>
<text x="42.9" y="140.6">A5</text>
<text x="42.9" y="143.1">A6</text>
<text x="53.6" y="143.1">Y6</text>
<text x="53.6" y="140.6">Y5</text>
<text x="53.6" y="138">Y4</text>
<text x="112.5" y="140.5">Conn_01x02</text>
<text x="112.5" y="138.2">J44</text>
<text x="136.7" y="140.5">Conn_01x02</text>
<text x="136.7" y="138.2">J45</text>
<text x="25.8" y="147.8">4.7k</text>
<text x="26" y="145.5">R80</text>
<text x="42.9" y="145.6">A7</text>
<text x="53.6" y="145.6">Y7</text>
<text x="103.5" y="145">GND</text>
<text x="104.9" y="148.1">D30</text>
<text x="127.6" y="145">GND</text>
<text x="127.8" y="148.1">D29</text>
<text x="42.9" y="150.7">G1</text>
<text x="42.9" y="153.3">G2</text>
<text x="50.4" y="153.9" transform="rotate(-90 50.4 153.9)">GND</text>
<text x="70.4" y="153.1">R68</text>
<text x="71.2" y="155.4">1k</text>
<text x="78.2" y="151.9">D24</text>
<text x="78.4" y="154.2">LED</text>
<text x="83.2" y="150">GND</text>
<text x="98.5" y="151.8" transform="rotate(-90 98.5 151.8)">R88</text>
<text x="100.8" y="151.1" transform="rotate(-90 100.8 151.1)">1k</text>
<text x="105" y="150.4">LED</text>
<text x="121.3" y="151.8" transform="rotate(-90 121.3 151.8)">R87</text>
<text x="123.6" y="151.1" transform="rotate(-90 123.6 151.1)">1k</text>
<text x="127.9" y="150.4">LED</text>
<text x="70.4" y="158.2">R83</text>
<text x="71.2" y="160.5">1k</text>
<text x="78.2" y="156.9">D25</text>
<text x="78.4" y="159.3">LED</text>
<text x="108.6" y="158.9">GND</text>
<text x="131.4" y="158.9">GND</text>
<text x="47.6" y="165.3">GND</text>
<text x="70.4" y="163.2">R84</text>
<text x="71.2" y="165.6">1k</text>
<text x="78.2" y="167.1">D27</text>
<text x="78.2" y="162">D26</text>
<text x="78.4" y="164.3">LED</text>
<text x="70.4" y="168.3">R85</text>
<text x="70.4" y="173.4">R86</text>
<text x="71.2" y="170.6">1k</text>
<text x="78.2" y="172.2">D28</text>
<text x="78.4" y="169.4">LED</text>
<text x="71.2" y="175.7">1k</text>
<text x="78.4" y="174.5">LED</text>
<text x="81.9" y="186.9">GND</text>
</g>
<text font-size="1.8" fill="#009600" x="12.1" y="147.1">5V_GATEDRIVE</text>
</svg>
